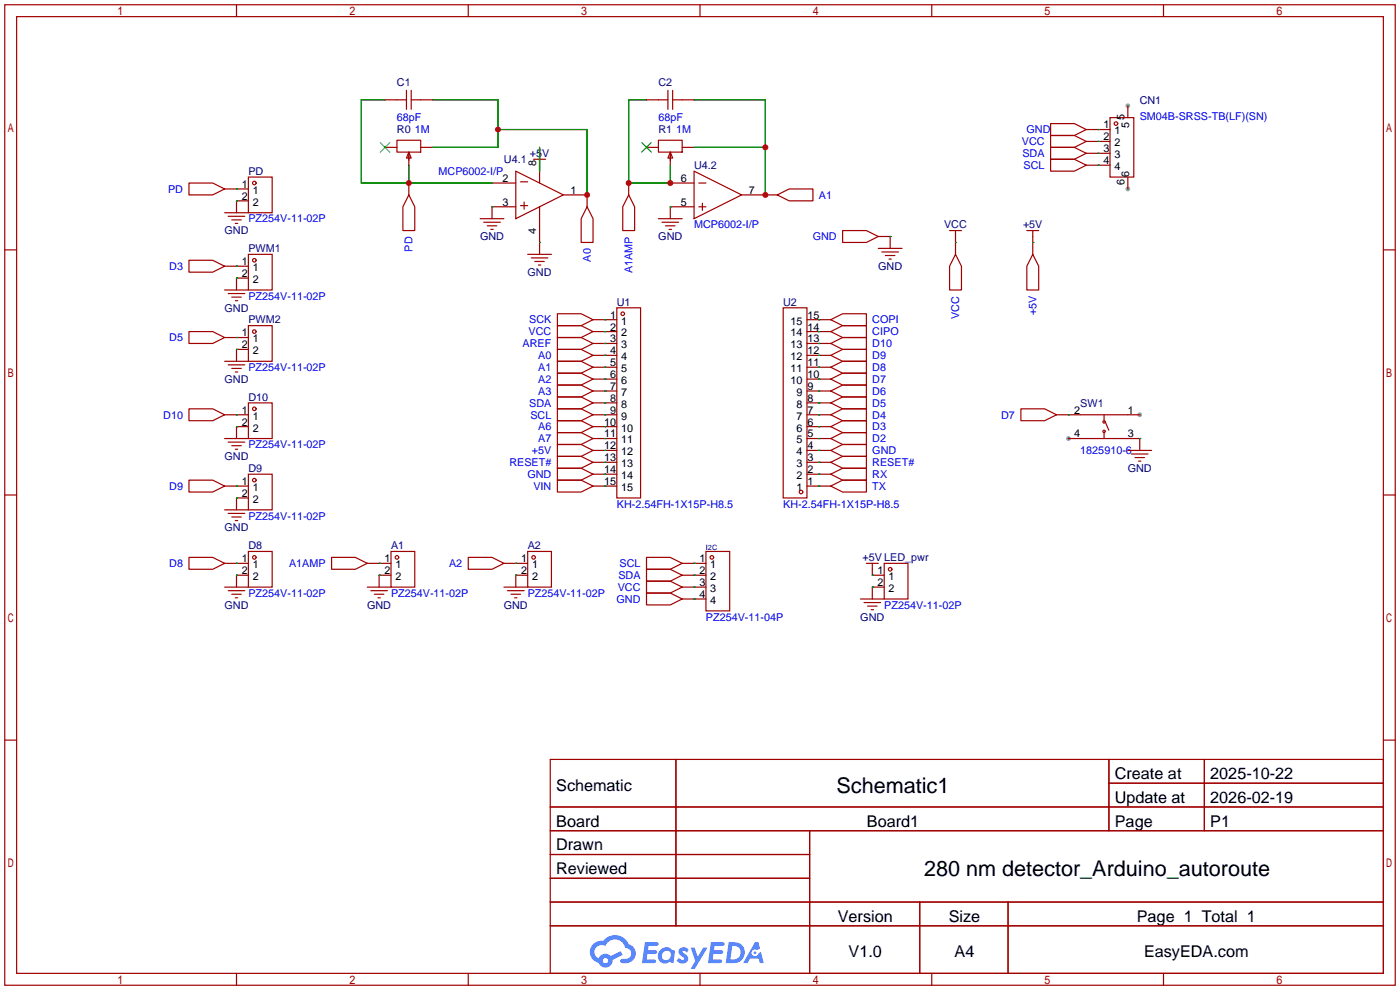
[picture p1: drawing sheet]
<svg xmlns="http://www.w3.org/2000/svg" width="299mm" height="212mm" viewBox="0 0 299 212" stroke-linecap="round" stroke-linejoin="round" font-family="sans-serif">
<g fill="#999">
<circle cx="228.3" cy="93.7" r=".51"/>
<circle cx="243.6" cy="88.6" r=".51"/>
<circle cx="241" cy="22.6" r=".51"/>
<circle cx="241" cy="40.4" r=".51"/>
</g>
<g fill="none" stroke="#a10000" stroke-width=".25">
<path d="M1 1h297.2v209.6h-297.2zM3.6 3.6h292.1v204.4h-292.1zM50.5 1v2.6M100.1 1v2.6M149.6 1v2.6M199.1 1v2.6M248.7 1v2.6M1 53.4h2.6M295.7 53.4h2.5M1 105.8h2.6M295.7 105.8h2.5M1 158.2h2.6"/>
<path d="M295.7 158.2h2.5M117.6 162.3h178.1v45.7h-178.1zM117.6 172.5h178.1M117.6 177.5h178.1M144.5 162.3v35.6M173 177.5v30.5M237 162.3v15.2M237 167.4h58.7M257.4 162.3v15.2M117.6 182.6h55.4M117.6 192.8h178.1M117.6 187.7h55.4"/>
<path d="M117.6 197.9h178.1M196.6 192.8v15.2M215.4 192.8v15.2M50.5 208v2.6M100.1 208v2.6M149.6 208v2.6M199.1 208v2.6M248.7 208v2.6"/>
</g>
<g fill="#5487ff">
<path d="M145.3 202.7a1.3 1.3 0 0 1 1.9 .3l-.4 .6a.54 .54 0 0 0-.9-.2l.1 .2a1.34 1.34 0 0 1 .9 1.8 1.47 1.47 0 0 1-2.3-.1l.5-.6 .8 .5a.31 .31 0 0 0 .4-.3 .31 .31 0 0 0-.3-.4 1.12 1.12 0 0 1-.7-1.8z"/>
<path d="M147.6 202.5h.9l.6 2 1.2-2h.9l-2.7 4.6h-.9l1-1.7z"/>
<path d="M137.8 201.4h1.7a1.31 1.31 0 0 1 1.2 .2 .4 .4 0 0 1-.3 .5l-1.8 .1-.1 .9h1.6a.4 .4 0 0 1 .4 .4 .4 .4 0 0 1-.5 .4h-1.6l-.2 1.2h1.4a.46 .46 0 0 1 .5 0 .46 .46 0 0 1 .1 .5l-.4 .2h-2.6z"/>
<path d="M151.9 201.4h1.7a1.32 1.32 0 0 1 1.2 .2 .39 .39 0 0 1-.3 .5l-1.8 .1-.1 .9h1.6a.4 .4 0 0 1 .4 .4 .4 .4 0 0 1-.4 .4h-1.7l-.2 1.2h1.4a.46 .46 0 0 1 .5 0 .46 .46 0 0 1 .1 .5l-.4 .2h-2.6z"/>
<path d="M161.3 201.4h.8l.3 1.3-.6 .4a.75 .75 0 0 0-1.1 .3 .75 .75 0 0 0 .5 1 .75 .75 0 0 0 .9-.7l.5-.2 .6 2.3h-.8l-.3-.9h-1.8l-.5 .9h-1z"/>
<path d="M155.7 201.4l-.6 4.4h1.5a2.27 2.27 0 0 0 2.6-2.2 2.27 2.27 0 0 0-2.7-2.2zM156.5 202.1a1.5 1.5 0 0 1 1.8 1.6 1.5 1.5 0 0 1-1.9 1.4h-.3z"/>
<path d="M141.2 203a1.6 1.6 0 0 0-.3 2.3 1.6 1.6 0 0 0 2.3 .2l.7 .3 .3-2.4-.1-.3-.5-.1a1.58 1.58 0 0 0-2.4 0zM141.8 203.5a.98 .98 0 0 1 1.6 .4 .98 .98 0 0 1-1.1 1.3 .94 .94 0 0 1-.9-.7 .94 .94 0 0 1 .4-1z"/>
<path d="M126.8 201.8a2.37 2.37 0 0 0 1.1 4 1.54 1.54 0 0 0 1.8 1 1.54 1.54 0 0 0 1.2-1.6l2.2-1.1-.5-.8-2 1a1.57 1.57 0 0 0-2.7 .5 1.5 1.5 0 0 1-.7-2.1 1.5 1.5 0 0 1 2.2-.5 2.23 2.23 0 0 1 2.3-1.4 2.23 2.23 0 0 1 2 1.8 1.16 1.16 0 0 1 1.2 1.1 1.16 1.16 0 0 1-1.1 1.2h-.7a.47 .47 0 0 0-.5 .4 .47 .47 0 0 0 .4 .5 2.17 2.17 0 0 0 2.5-.9 2.17 2.17 0 0 0-.3-2.7l-.8-.4a3.2 3.2 0 0 0-5.5-.7l-1.1 .1zM128.8 205.3a.6 .6 0 0 1 1.2 0 .6 .6 0 0 1-1.2 0z"/>
<circle cx="161.4" cy="203.6" r=".28"/>
</g>
<g fill="none" stroke="#a10000" stroke-width=".25">
<path d="M86.9 19.3v4.1M87.9 19.3v4.1M142.7 19.3v4.1M143.8 19.3v4.1M40.4 39.1h5.1l2.5 1.3-2.5 1.3h-5.1zM53.1 37.8h5.1v7.7h-5.1zM82.3 31.5h2.5M82.3 21.3h4.6M84.8 30h5.1v2.5h-5.1zM87.4 32.5l.5 1.3h-1zM87.4 32.8v2.5M87.4 39.1v2.6"/>
<path d="M87.9 21.3h4.6M89.9 31.5h2.6M105.2 39.1h5M110.2 36.6l10.2 5.1-10.2 5zM111.3 38.9h1.5M114 34h2.6M115.3 31.5v7.6M134.4 39.1v2.6M138.2 31.5h2.5M138.2 21.3h4.5M140.7 30h5.1v2.5h-5.1zM143.3 32.5l.5 1.3h-1.1z"/>
<path d="M143.3 39.1h5M143.3 32.8v2.5M143.8 21.3h4.5M145.8 31.5h2.5M148.3 36.6l10.2 5.1-10.2 5zM149.4 39.1h1.5M224.5 26.4h5.1l2.6 1.3-2.6 1.3h-5.1zM224.5 29h5.1l2.6 1.2-2.6 1.3h-5.1zM224.5 31.5h5.1l2.6 1.3-2.6 1.2h-5.1zM224.5 34h5.1l2.6 1.3-2.6 1.3h-5.1zM232.2 27.7h5M232.2 30.2h5"/>
<path d="M232.2 32.8h5M232.2 35.3h5M237.2 25.1h5.1v12.7h-5.1zM241 22.6v2.5M241 37.8v2.6M40.4 55.6h5.1l2.5 1.3-2.5 1.3h-5.1zM48 56.9h5.1M48 40.4h5.1M48 45.5h5.1M48.8 46.2h3.5M49.5 47h2.1M50.3 47.8h.5"/>
<path d="M53.1 54.4h5.1v7.6h-5.1zM53.1 59.4h-2.6v2.6M53.1 42.9h-2.6v2.6M87.4 41.7l1.2 2.5v5.1h-2.5v-5.1zM102.6 46.7h5.1M103.4 47.5h3.5M104.1 48.3h2.1M104.9 49h.5M110.2 44.2h-5v2.5M111.3 43.9h1.5M112 43.2v1.5M112.8 54.4h5.1"/>
<path d="M113.5 55.1h3.6M114.3 55.9h2M115.1 56.6h.5M115.3 44.2v10.2M120.4 41.7h5.1v2.5M125.5 44.2l1.2 2.5v5.1h-2.5v-5.1zM134.4 41.7l1.2 2.5v5.1h-2.5v-5.1zM140.7 46.7h5.1M141.5 47.5h3.5M142.2 48.3h2.1M143 49h.5M148.3 44.2h-5v2.5"/>
<path d="M149.4 44.2h1.5M150.1 43.4v1.6M158.5 41.7h7.6M166.1 41.7l2.6-1.3h5v2.5h-5zM180.1 49.3h5.1l2.5 1.2-2.5 1.3h-5.1zM187.7 50.5h2.5v2.6M187.7 53.1h5.1M188.5 53.8h3.5M189.2 54.6h2.1M190 55.4h.5M202.9 49.3h2.6M204.2 54.4l1.3 2.5v5.1h-2.6v-5.1z"/>
<path d="M204.2 49.3v5.1M219.5 49.3h2.5M220.7 54.4l1.3 2.5v5.1h-2.5v-5.1zM220.7 49.3v5.1M40.4 70.9h5.1l2.5 1.2-2.5 1.3h-5.1zM48 72.1h5.1M48 77.2h5.1M48 62h5.1M48.8 78h3.5M48.8 62.7h3.5M49.5 78.7h2.1M49.5 63.5h2.1"/>
<path d="M50.3 79.5h.5M50.3 64.3h.5M53.1 69.6h5.1v7.6h-5.1zM53.1 74.7h-2.6v2.5M119.1 67.1h5.1l2.5 1.2-2.5 1.3h-5.1zM119.1 69.6h5.1l2.5 1.3-2.5 1.2h-5.1zM119.1 72.1h5.1l2.5 1.3-2.5 1.3h-5.1zM119.1 74.7h5.1l2.5 1.2-2.5 1.3h-5.1zM119.1 77.2h5.1l2.5 1.3-2.5 1.3h-5.1zM119.1 79.8h5.1l2.5 1.2-2.5 1.3h-5.1zM126.7 68.3h5.1M126.7 70.9h5.1"/>
<path d="M126.7 73.4h5.1M126.7 75.9h5.1M126.7 78.5h5.1M131.8 65.8h5.1v40.6h-5.1zM167.4 65.8h5.1v40.6h-5.1zM172.5 68.3h5M172.5 70.9h5M172.5 73.4h5M172.5 75.9h5M172.5 78.5h5M177.5 78.5l2.6-1.3h5.1v2.6h-5.1zM177.5 75.9l2.6-1.2h5.1v2.5h-5.1z"/>
<path d="M177.5 73.4l2.6-1.3h5.1v2.6h-5.1zM177.5 70.9l2.6-1.3h5.1v2.5h-5.1zM177.5 68.3l2.6-1.2h5.1v2.5h-5.1zM40.4 87.4h5.1l2.5 1.2-2.5 1.3h-5.1zM48 88.6h5.1M48 93.7h5.1M48.8 94.5h3.5M49.5 95.2h2.1M50.3 96h.5M53.1 86.1h5.1v7.6h-5.1zM53.1 91.2h-2.6v2.5M119.1 82.3h5.1l2.5 1.3-2.5 1.2h-5.1z"/>
<path d="M119.1 84.8h5.1l2.5 1.3-2.5 1.3h-5.1zM119.1 87.4h5.1l2.5 1.2-2.5 1.3h-5.1zM119.1 89.9h5.1l2.5 1.3-2.5 1.3h-5.1zM119.1 92.5h5.1l2.5 1.2-2.5 1.3h-5.1zM119.1 95h5.1l2.5 1.3-2.5 1.2h-5.1zM119.1 97.5h5.1l2.5 1.3-2.5 1.3h-5.1zM126.7 81h5.1M126.7 83.6h5.1M126.7 86.1h5.1M126.7 88.6h5.1M126.7 91.2h5.1M126.7 93.7h5.1"/>
<path d="M126.7 96.3h5.1M126.7 98.8h5.1M172.5 81h5M172.5 83.6h5M172.5 86.1h5M172.5 88.6h5M172.5 91.2h5M172.5 93.7h5M172.5 96.3h5M172.5 98.8h5M177.5 98.8l2.6-1.3h5.1v2.6h-5.1zM177.5 96.3l2.6-1.3h5.1v2.5h-5.1z"/>
<path d="M177.5 93.7l2.6-1.2h5.1v2.5h-5.1zM177.5 91.2l2.6-1.3h5.1v2.6h-5.1zM177.5 88.6l2.6-1.2h5.1v2.5h-5.1zM177.5 86.1l2.6-1.3h5.1v2.6h-5.1zM177.5 83.6l2.6-1.3h5.1v2.5h-5.1zM177.5 81l2.6-1.2h5.1v2.5h-5.1zM218.2 87.4h5.1l2.5 1.2-2.5 1.3h-5.1zM225.8 88.6h17.8M228.3 93.7h15.3v2.6M236 88.6v1.3M236 92.5v1.2M236.2 90.2l.8 1.7"/>
<path d="M241 96.3h5.1M241.8 97h3.6M242.6 97.8h2M243.3 98.6h.5M40.4 102.6h5.1l2.5 1.3-2.5 1.3h-5.1zM40.4 119.1h5.1l2.5 1.3-2.5 1.3h-5.1zM48 103.9h5.1M48 109h5.1M48.8 109.7h3.5M49.5 110.5h2.1M50.3 111.3h.5M53.1 101.3h5.1v7.7h-5.1z"/>
<path d="M53.1 117.9h5.1v7.6h-5.1zM53.1 106.4h-2.6v2.6M70.9 119.1h5l2.6 1.3-2.6 1.3h-5zM83.6 117.9h5v7.6h-5zM100.1 119.1h5.1l2.5 1.3-2.5 1.3h-5.1zM112.8 117.9h5.1v7.6h-5.1zM119.1 100.1h5.1l2.5 1.2-2.5 1.3h-5.1zM119.1 102.6h5.1l2.5 1.3-2.5 1.3h-5.1zM126.7 101.3h5.1M126.7 103.9h5.1M138.2 119.1h5.1l2.5 1.3-2.5 1.3h-5.1zM150.9 117.9h5.1v12.7h-5.1z"/>
<path d="M172.5 101.3h5M172.5 103.9h5M177.5 103.9l2.6-1.3h5.1v2.6h-5.1zM177.5 101.3l2.6-1.2h5.1v2.5h-5.1zM48 120.4h5.1M48 125.5h5.1M48.8 126.2h3.5M49.5 127h2.1M50.3 127.8h.5M53.1 122.9h-2.6v2.6M78.5 120.4h5.1M78.5 125.5h5.1"/>
<path d="M79.2 126.2h3.6M80 127h2M80.8 127.8h.5M83.6 122.9h-2.6v2.6M107.7 120.4h5.1M107.7 125.5h5.1M108.5 126.2h3.5M109.2 127h2.1M110 127.8h.5M112.8 122.9h-2.6v2.6M138.2 121.7h5.1l2.5 1.2-2.5 1.3h-5.1zM138.2 124.2h5.1l2.5 1.3-2.5 1.2h-5.1z"/>
<path d="M138.2 126.7h5.1l2.5 1.3-2.5 1.3h-5.1zM145.8 120.4h5.1M145.8 122.9h5.1M145.8 125.5h5.1M145.8 128h5.1M183.9 128h5.1M184.7 128.8h3.5M185.2 120.4h2.5M185.4 129.5h2.1M186.2 130.3h.5M186.4 120.4v2.5h2.6M189 120.4h5.1v7.6h-5.1z"/>
<path d="M189 125.5h-2.6v2.5"/>
<circle cx="54.4" cy="39.1" r=".38"/>
<circle cx="238.5" cy="26.4" r=".38"/>
<circle cx="54.4" cy="55.6" r=".38"/>
<circle cx="54.4" cy="70.9" r=".38"/>
<circle cx="133.1" cy="67.1" r=".38"/>
<circle cx="54.4" cy="87.4" r=".38"/>
<circle cx="236" cy="92.2" r=".25"/>
<circle cx="236" cy="90.2" r=".25"/>
<circle cx="54.4" cy="102.6" r=".38"/>
<circle cx="54.4" cy="119.1" r=".38"/>
<circle cx="84.8" cy="119.1" r=".38"/>
<circle cx="114" cy="119.1" r=".38"/>
<circle cx="152.1" cy="119.1" r=".38"/>
<circle cx="171.2" cy="105.2" r=".38"/>
<circle cx="190.2" cy="121.7" r=".38"/>
</g>
<g fill="none" stroke="#008700" stroke-width=".25">
<path d="M82.3 21.3h-5.1v17.8h28M87.4 35.3v3.8M92.5 21.3h13.9v10.2h-13.9M106.4 27.7h19.1v14M115.3 31.5v5.1M138.2 21.3h-3.8v17.8h8.9v-3.8M148.3 21.3h15.3v20.4M148.3 31.5h15.3M234.7 27.7h.1M234.7 30.2h.1M234.7 32.8h.1M234.7 35.3h.1"/>
<path d="M50.5 59.4h.1M50.5 56.9h.1M50.5 40.4h.1M50.5 42.9h.1M105.2 44.2h.1M115.3 51.8h.1M143.3 44.2h.1M190.2 50.5h.1M204.2 51.8h.1M220.7 51.8h.1M50.5 74.7h.1M50.5 72.1h.1"/>
<path d="M129.3 68.3h.1M129.3 70.9h.1M129.3 73.4h.1M129.3 75.9h.1M129.3 78.5h.1M175 78.5h.1M175 75.9h.1M175 73.4h.1M175 70.9h.1M175 68.3h.1M50.5 91.2h.1M50.5 88.6h.1"/>
<path d="M129.3 81h.1M129.3 83.6h.1M129.3 86.1h.1M129.3 88.6h.1M129.3 91.2h.1M129.3 93.7h.1M129.3 96.3h.1M129.3 98.8h.1M175 98.8h.1M175 96.3h.1M175 93.7h.1M175 91.2h.1"/>
<path d="M175 88.6h.1M175 86.1h.1M175 83.6h.1M175 81h.1M228.3 88.6h.1M243.6 93.7h.1M50.5 106.4h.1M50.5 103.9h.1M129.3 101.3h.1M129.3 103.9h.1M175 103.9h.1M175 101.3h.1"/>
<path d="M50.5 122.9h.1M50.5 120.4h.1M81 122.9h.1M81 120.4h.1M110.2 122.9h.1M110.2 120.4h.1M148.3 122.9h.1M148.3 125.5h.1M148.3 128h.1M148.3 120.4h.1M186.4 122.9h.1M186.4 125.5h.1"/>
</g>
<path d="M81.3 30.5l2 2M83.3 30.5l-2 2M137.2 30.5l2 2M139.2 30.5l-2 2" fill="none" stroke="#3c3" stroke-width=".25"/>
<g fill="#c00">
<circle cx="87.4" cy="39.1" r=".63"/>
<circle cx="143.3" cy="39.1" r=".63"/>
<circle cx="134.4" cy="39.1" r=".63"/>
<circle cx="163.6" cy="41.7" r=".63"/>
<circle cx="163.6" cy="31.5" r=".63"/>
<circle cx="106.4" cy="27.7" r=".63"/>
<circle cx="125.5" cy="41.7" r=".63"/>
</g>
<g font-size="4.6">
<text x="178.8" y="169.4">Schematic1</text>
<text x="197.5" y="187.2">280 nm detector_Arduino_autoroute</text>
</g>
<g font-size="3.5">
<text x="238.3" y="166.5">Create at</text>
<text x="258.7" y="166.5">2025-10-22</text>
<text x="118.9" y="169.1">Schematic</text>
<text x="238.3" y="171.6">Update at</text>
<text x="258.7" y="171.6">2026-02-19</text>
<text x="118.9" y="176.7">Board</text>
<text x="185.3" y="176.7">Board1</text>
<text x="238.3" y="176.7">Page</text>
<text x="258.7" y="176.7">P1</text>
<text x="118.9" y="181.8">Drawn</text>
<text x="118.9" y="186.8">Reviewed</text>
<text x="179.1" y="197">Version</text>
<text x="202.8" y="197">Size</text>
<text x="243" y="197">Page 1 Total 1</text>
<text x="181.4" y="204.6">V1.0</text>
<text x="204" y="204.6">A4</text>
<text x="244.5" y="204.6">EasyEDA.com</text>
</g>
<g font-size="2.3" fill="#000080">
<text x="84.8" y="18.3">C1</text>
<text x="140.7" y="18.3">C2</text>
<text x="243.6" y="22.1">CN1</text>
<text x="84.8" y="28.5">R0</text>
<text x="140.7" y="28.5">R1</text>
<text x="107.7" y="34.8">U4.1</text>
<text x="113.2" y="33.6">+5V</text>
<text x="53.1" y="37.4">PD</text>
<text x="148.3" y="36.1">U4.2</text>
<text x="48" y="50.1">GND</text>
<text x="53.1" y="53.9">PWM1</text>
<text x="102.6" y="51.4">GND</text>
<text x="140.7" y="51.4">GND</text>
<text x="201.8" y="48.8">VCC</text>
<text x="218.6" y="48.8">+5V</text>
<text x="112.8" y="59">GND</text>
<text x="187.7" y="57.7">GND</text>
<text x="131.8" y="65.3">U1</text>
<text x="167.4" y="65.3">U2</text>
<text x="48" y="66.6">GND</text>
<text x="53.1" y="69.1">PWM2</text>
<text x="48" y="81.8">GND</text>
<text x="53.1" y="85.6">D10</text>
<text x="230.9" y="86.9">SW1</text>
<text x="48" y="98.3">GND</text>
<text x="53.1" y="100.9">D9</text>
<text x="241" y="100.9">GND</text>
<text x="48" y="113.6">GND</text>
<text x="53.1" y="117.4">D8</text>
<text x="83.6" y="117.4">A1</text>
<text x="112.8" y="117.4">A2</text>
<text x="184.4" y="119.9">+5V LED_pwr</text>
<text x="48" y="130.1">GND</text>
<text x="78.5" y="130.1">GND</text>
<text x="107.7" y="130.1">GND</text>
<text x="183.9" y="132.6">GND</text>
</g>
<g font-size="2.3" fill="#00f">
<text x="84.8" y="26">68pF</text>
<text x="88.6" y="28.5">1M</text>
<text x="140.7" y="26">68pF</text>
<text x="144.5" y="28.5">1M</text>
<text x="219.4" y="28.5">GND</text>
<text x="243.6" y="25.7">SM04B-SRSS-TB(LF)(SN)</text>
<text x="218.4" y="31">VCC</text>
<text x="218.5" y="33.6">SDA</text>
<text x="35.9" y="41.2">PD</text>
<text x="93.7" y="37.4">MCP6002-I/P</text>
<text x="218.8" y="36.1">SCL</text>
<text x="53.1" y="47.5">PZ254V-11-02P</text>
<text x="175" y="42.5">A1</text>
<text x="88.2" y="53.8" transform="rotate(-90 88.2 53.8)">PD</text>
<text x="148.3" y="48.8">MCP6002-I/P</text>
<text x="173.7" y="51.4">GND</text>
<text x="36.2" y="57.7">D3</text>
<text x="126.3" y="55.9" transform="rotate(-90 126.3 55.9)">A0</text>
<text x="135.2" y="58.4" transform="rotate(-90 135.2 58.4)">A1AMP</text>
<text x="53.1" y="64.1">PZ254V-11-02P</text>
<text x="113" y="71.7">VCC</text>
<text x="113.1" y="69.1">SCK</text>
<text x="186.4" y="71.7">CIPO</text>
<text x="186.4" y="69.1">COPI</text>
<text x="205" y="68.1" transform="rotate(-90 205 68.1)">VCC</text>
<text x="221.5" y="67.4" transform="rotate(-90 221.5 67.4)">+5V</text>
<text x="36.2" y="72.9">D5</text>
<text x="111.7" y="74.2">AREF</text>
<text x="115" y="76.8">A0</text>
<text x="186.4" y="76.8">D9</text>
<text x="186.4" y="74.2">D10</text>
<text x="53.1" y="79.3">PZ254V-11-02P</text>
<text x="115" y="79.3">A1</text>
<text x="115" y="81.8">A2</text>
<text x="186.4" y="81.8">D7</text>
<text x="186.4" y="79.3">D8</text>
<text x="34.9" y="89.5">D10</text>
<text x="113.1" y="86.9">SDA</text>
<text x="113.4" y="89.5">SCL</text>
<text x="115" y="84.4">A3</text>
<text x="186.4" y="89.5">D4</text>
<text x="186.4" y="86.9">D5</text>
<text x="186.4" y="84.4">D6</text>
<text x="214" y="89.5">D7</text>
<text x="53.1" y="95.8">PZ254V-11-02P</text>
<text x="115" y="92">A6</text>
<text x="115" y="94.5">A7</text>
<text x="186.4" y="94.5">D2</text>
<text x="186.4" y="92">D3</text>
<text x="108.9" y="99.6">RESET#</text>
<text x="113.7" y="97.1">+5V</text>
<text x="186.4" y="99.6">RESET#</text>
<text x="186.4" y="97.1">GND</text>
<text x="230.9" y="97.1">1825910-6</text>
<text x="36.2" y="104.7">D9</text>
<text x="112.7" y="102.2">GND</text>
<text x="114" y="104.7">VIN</text>
<text x="186.4" y="104.7">TX</text>
<text x="186.4" y="102.2">RX</text>
<text x="53.1" y="111">PZ254V-11-02P</text>
<text x="131.8" y="108.5">KH-2.54FH-1X15P-H8.5</text>
<text x="167.4" y="108.5">KH-2.54FH-1X15P-H8.5</text>
<text x="36.2" y="121.2">D8</text>
<text x="61.8" y="121.2">A1AMP</text>
<text x="96" y="121.2">A2</text>
<text x="132.2" y="123.7">SDA</text>
<text x="132.4" y="121.2">SCL</text>
<text x="53.1" y="127.6">PZ254V-11-02P</text>
<text x="83.6" y="127.6">PZ254V-11-02P</text>
<text x="112.8" y="127.6">PZ254V-11-02P</text>
<text x="131.8" y="128.8">GND</text>
<text x="132" y="126.3">VCC</text>
<text x="189" y="130.1">PZ254V-11-02P</text>
<text x="150.9" y="132.6">PZ254V-11-04P</text>
</g>
<g font-size="2.3">
<text x="235.8" y="27.5">1</text>
<text x="235.8" y="30">2</text>
<text x="238.2" y="28.7">1</text>
<text x="240.3" y="25.6" transform="rotate(-90 240.3 25.6)">5</text>
<text x="241.3" y="27.4" transform="rotate(-90 241.3 27.4)">5</text>
<text x="114.6" y="35.5" transform="rotate(-90 114.6 35.5)">8</text>
<text x="235.8" y="32.5">3</text>
<text x="235.8" y="35.1">4</text>
<text x="238.2" y="31.3">2</text>
<text x="238.2" y="33.8">3</text>
<text x="51.7" y="40.2">1</text>
<text x="54" y="41.4">1</text>
<text x="107.4" y="38.9">2</text>
<text x="121.9" y="41.4">1</text>
<text x="145.5" y="38.9">6</text>
<text x="160" y="41.4">7</text>
<text x="238.2" y="36.3">4</text>
<text x="240.3" y="39.6" transform="rotate(-90 240.3 39.6)">6</text>
<text x="241.3" y="37.8" transform="rotate(-90 241.3 37.8)">6</text>
<text x="51.7" y="42.7">2</text>
<text x="54" y="44">2</text>
<text x="107.4" y="44">3</text>
<text x="145.5" y="44">5</text>
<text x="114.6" y="50" transform="rotate(-90 114.6 50)">4</text>
<text x="51.7" y="56.7">1</text>
<text x="51.7" y="59.2">2</text>
<text x="54" y="57.9">1</text>
<text x="54" y="60.5">2</text>
<text x="51.7" y="71.9">1</text>
<text x="130.4" y="68.1">1</text>
<text x="130.4" y="70.6">2</text>
<text x="132.8" y="69.4">1</text>
<text x="132.8" y="71.9">2</text>
<text x="169" y="71.9">14</text>
<text x="169" y="69.4">15</text>
<text x="172.6" y="70.6">14</text>
<text x="172.6" y="68.1">15</text>
<text x="51.7" y="74.4">2</text>
<text x="54" y="73.2">1</text>
<text x="54" y="75.7">2</text>
<text x="130.4" y="73.2">3</text>
<text x="130.4" y="75.7">4</text>
<text x="132.8" y="74.4">3</text>
<text x="132.8" y="77">4</text>
<text x="169" y="77">12</text>
<text x="169" y="74.4">13</text>
<text x="172.6" y="75.7">12</text>
<text x="172.6" y="73.2">13</text>
<text x="130.4" y="78.3">5</text>
<text x="130.4" y="80.8">6</text>
<text x="130.4" y="83.3">7</text>
<text x="132.8" y="79.5">5</text>
<text x="132.8" y="82.1">6</text>
<text x="169" y="82.1">10</text>
<text x="169" y="79.5">11</text>
<text x="172.6" y="83.3">9</text>
<text x="172.6" y="80.8">10</text>
<text x="172.6" y="78.3">11</text>
<text x="51.7" y="88.4">1</text>
<text x="54" y="89.7">1</text>
<text x="130.4" y="85.9">8</text>
<text x="130.4" y="88.4">9</text>
<text x="132.8" y="84.6">7</text>
<text x="132.8" y="87.1">8</text>
<text x="132.8" y="89.7">9</text>
<text x="170.2" y="89.7">7</text>
<text x="170.2" y="87.1">8</text>
<text x="170.2" y="84.6">9</text>
<text x="172.6" y="88.4">7</text>
<text x="172.6" y="85.9">8</text>
<text x="229.6" y="88.4">2</text>
<text x="241" y="88.4">1</text>
<text x="51.7" y="91">2</text>
<text x="54" y="92.2">2</text>
<text x="129.1" y="91">10</text>
<text x="129.1" y="93.5">11</text>
<text x="132.8" y="92.2">10</text>
<text x="132.8" y="94.8">11</text>
<text x="170.2" y="94.8">5</text>
<text x="170.2" y="92.2">6</text>
<text x="172.6" y="93.5">5</text>
<text x="172.6" y="91">6</text>
<text x="229.6" y="93.5">4</text>
<text x="241" y="93.5">3</text>
<text x="129.1" y="96">12</text>
<text x="129.1" y="98.6">13</text>
<text x="129.1" y="101.1">14</text>
<text x="132.8" y="97.3">12</text>
<text x="132.8" y="99.8">13</text>
<text x="170.2" y="99.8">3</text>
<text x="170.2" y="97.3">4</text>
<text x="172.6" y="101.1">2</text>
<text x="172.6" y="98.6">3</text>
<text x="172.6" y="96">4</text>
<text x="51.7" y="103.7">1</text>
<text x="51.7" y="106.2">2</text>
<text x="54" y="104.9">1</text>
<text x="54" y="107.5">2</text>
<text x="129.1" y="103.7">15</text>
<text x="132.8" y="102.4">14</text>
<text x="132.8" y="104.9">15</text>
<text x="170.2" y="104.9">1</text>
<text x="170.2" y="102.4">2</text>
<text x="172.6" y="103.7">1</text>
<text x="51.7" y="120.2">1</text>
<text x="51.7" y="122.7">2</text>
<text x="54" y="121.4">1</text>
<text x="54" y="124">2</text>
<text x="82.2" y="120.2">1</text>
<text x="82.2" y="122.7">2</text>
<text x="84.5" y="121.4">1</text>
<text x="84.5" y="124">2</text>
<text x="111.4" y="120.2">1</text>
<text x="111.4" y="122.7">2</text>
<text x="113.7" y="121.4">1</text>
<text x="113.7" y="124">2</text>
<text x="149.5" y="120.2">1</text>
<text x="149.5" y="122.7">2</text>
<text x="149.5" y="125.2">3</text>
<text x="151.8" y="121.4">1</text>
<text x="151.8" y="124">2</text>
<text x="187.6" y="122.7">1</text>
<text x="187.6" y="125.2">2</text>
<text x="189.9" y="124">1</text>
<text x="149.5" y="127.8">4</text>
<text x="151.8" y="126.5">3</text>
<text x="151.8" y="129.1">4</text>
<text x="189.9" y="126.5">2</text>
</g>
<text font-size="1.6" fill="#000080" x="150.9" y="117.5">I2C</text>
</svg>
